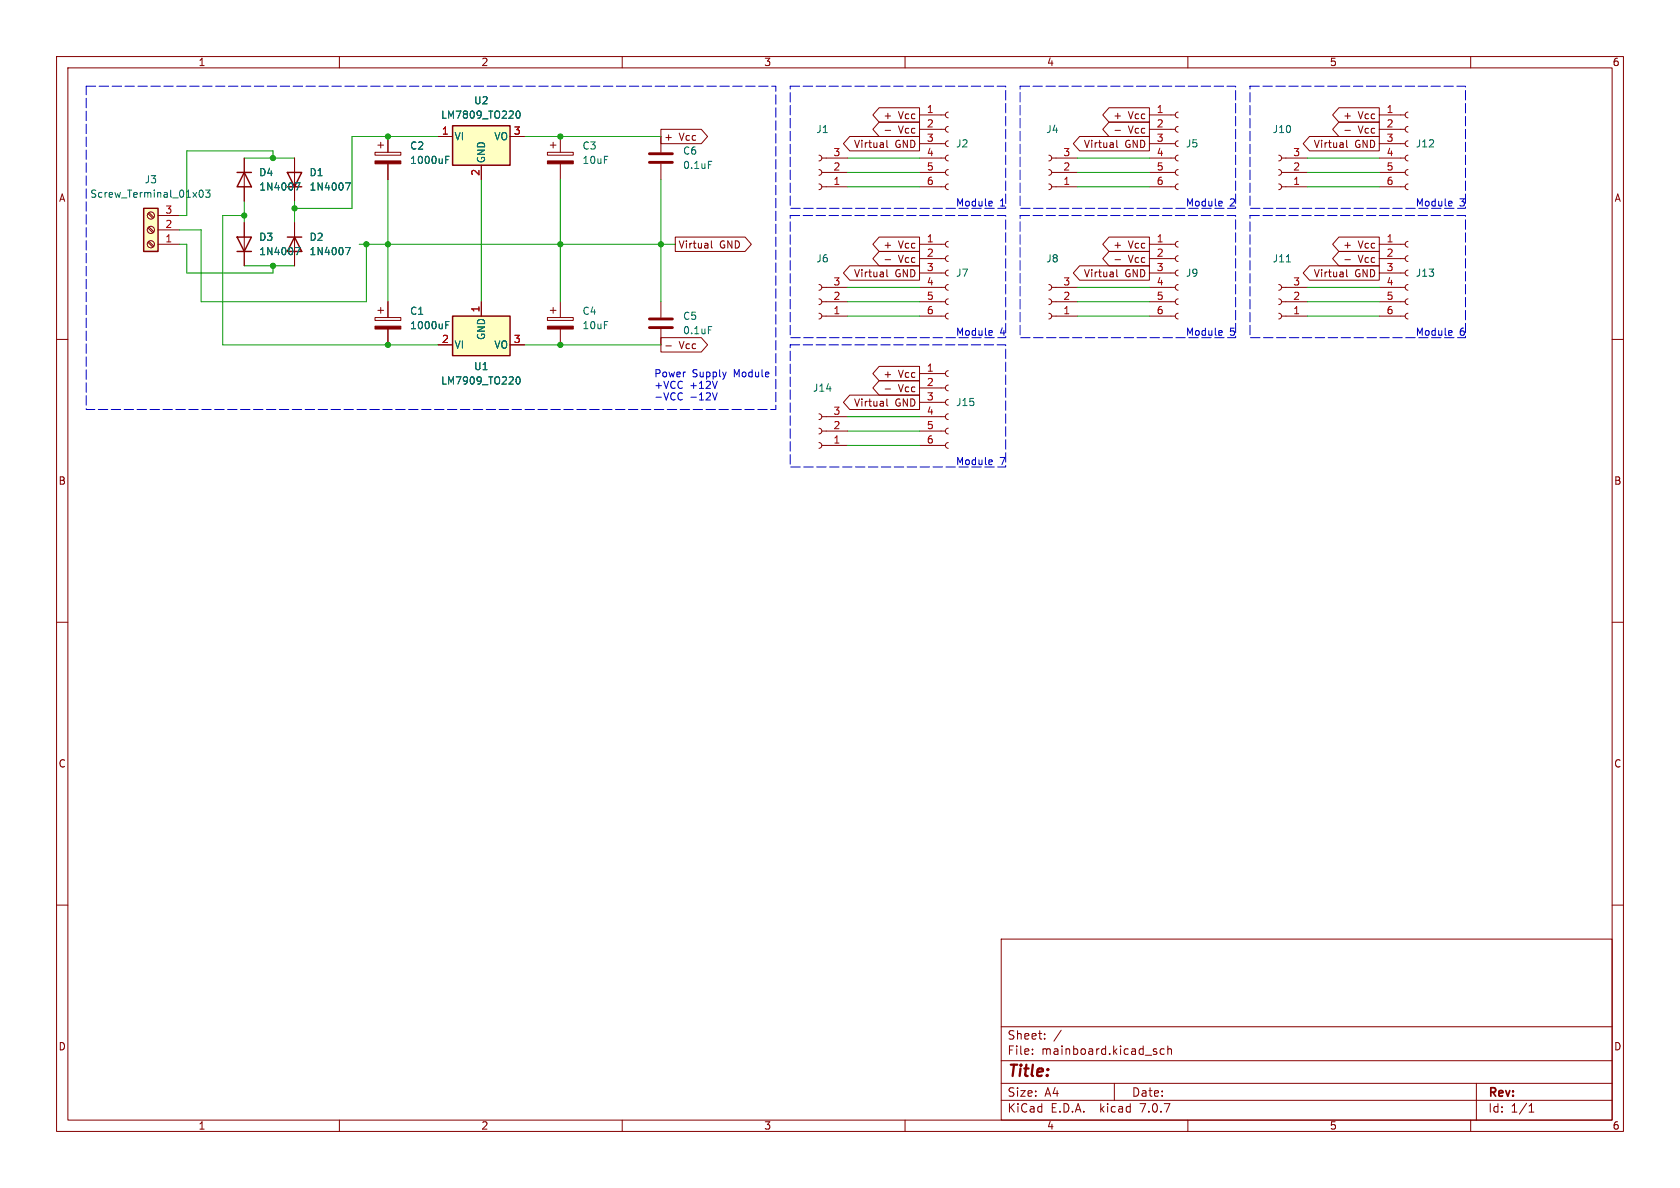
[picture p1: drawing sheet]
<svg xmlns="http://www.w3.org/2000/svg" width="297mm" height="210mm" viewBox="0 0 297 210" stroke-linecap="round" stroke-linejoin="round" font-family="sans-serif">
<g fill="none" stroke="#840000" stroke-width=".18">
<path d="M10 10h277v190h-277zM12 12h273v186h-273zM60 10v2M110 10v2M155.4 19h7.2v2.6h-7.2l-1.1-1.3zM160 10v2M167.6 19.8l-.3 .1-.2 .4 .2 .4 .3 .1M196.1 19h7.1v2.6h-7.1l-1.2-1.3zM208.3 19.8l-.4 .1-.1 .4 .1 .4 .4 .1M210 10v2M236.7 19h7.1v2.6h-7.1l-1.1-1.3zM248.9 19.8l-.3 .1-.2 .4 .2 .4 .3 .1"/>
<path d="M260 10v2M26.2 37.8l.8 .8M26.3 37.6l.9 .8M27.9 38.1h3.8M43.2 27.9v7.7M43.2 39.4v7.6M52.1 27.9v7.7M52.1 39.4v7.6M66.3 26.9h4.6v.5h-4.6zM66.8 25.7h1M67.3 25.1v1.1M68.6 24.1v2.8"/>
<path d="M68.6 29v2.8M77.5 24.1h2.5M85.1 29.2v2.6M90.2 24.1h2.5M96.8 26.9h4.5v.5h-4.5zM97.3 25.7h1M97.8 25.1v1.1M99.1 24.1v2.8M99.1 29v2.8M116.8 22.9h7.2l1.1 1.2-1.1 1.3h-7.2zM116.8 24.1v2.8M116.8 29v2.8"/>
<path d="M144.8 27.4l.3 .2 .2 .4-.2 .3-.3 .1M144.8 30l.3 .1 .2 .4-.2 .4-.3 .1M144.8 32.5l.3 .2 .2 .3-.2 .4-.3 .1M145.3 33h4.6M145.3 30.5h4.6M145.3 27.9h4.6M150.2 24.1h12.4v2.6h-12.4l-1.1-1.3zM155.4 21.6h7.2v2.5h-7.2l-1.1-1.2zM156.5 23h.9M156.8 24.8v1.1l.2 .2M162.6 33h4.5M162.6 30.5h4.5"/>
<path d="M162.6 27.9h4.5M162.6 25.4h4.5M162.6 22.9h4.5M162.6 20.3h4.5M167.6 32.5l-.3 .1-.2 .4 .2 .4 .3 .1M167.6 30l-.3 .1-.2 .4 .2 .3 .3 .2M167.6 27.4l-.3 .2-.2 .3 .2 .4 .3 .1M167.6 24.9l-.3 .1-.2 .4 .2 .4 .3 .1M167.6 22.4l-.3 .1-.2 .3 .2 .4 .3 .2M185.4 27.4l.4 .2 .1 .4-.1 .3-.4 .1M185.4 30l.4 .1 .1 .4-.1 .4-.4 .1M185.4 32.5l.4 .2 .1 .3-.1 .4-.4 .1"/>
<path d="M185.9 33h4.6M185.9 30.5h4.6M185.9 27.9h4.6M190.9 24.1h12.3v2.6h-12.3l-1.2-1.3zM196.1 21.6h7.1v2.5h-7.1l-1.2-1.2zM197.1 23h1M197.4 24.8v1.1l.2 .2M203.2 33h4.6M203.2 30.5h4.6M203.2 27.9h4.6M203.2 25.4h4.6M203.2 22.9h4.6"/>
<path d="M203.2 20.3h4.6M208.3 32.5l-.4 .1-.1 .4 .1 .4 .4 .1M208.3 30l-.4 .1-.1 .4 .1 .3 .4 .2M208.3 27.4l-.4 .2-.1 .3 .1 .4 .4 .1M208.3 24.9l-.4 .1-.1 .4 .1 .4 .4 .1M208.3 22.4l-.4 .1-.1 .3 .1 .4 .4 .2M226.1 27.4l.3 .2 .2 .4-.2 .3-.3 .1M226.1 30l.3 .1 .2 .4-.2 .4-.3 .1M226.1 32.5l.3 .2 .2 .3-.2 .4-.3 .1M226.6 33h4.5M226.6 30.5h4.5M226.6 27.9h4.5"/>
<path d="M231.5 24.1h12.3v2.6h-12.3l-1.1-1.3zM236.7 21.6h7.1v2.5h-7.1l-1.1-1.2zM237.8 23h.9M238.1 24.8v1.1l.1 .2M243.8 33h4.6M243.8 30.5h4.6M243.8 27.9h4.6M243.8 25.4h4.6M243.8 22.9h4.6M243.8 20.3h4.6M248.9 32.5l-.3 .1-.2 .4 .2 .4 .3 .1M248.9 30l-.3 .1-.2 .4 .2 .3 .3 .2"/>
<path d="M248.9 27.4l-.3 .2-.2 .3 .2 .4 .3 .1M248.9 24.9l-.3 .1-.2 .4 .2 .4 .3 .1M248.9 22.4l-.3 .1-.2 .3 .2 .4 .3 .2M10 60h2M26.2 40.3l.8 .8M26.2 42.8l.8 .9M26.3 40.1l.9 .9M26.3 42.7l.9 .8M27.9 43.2h3.8M27.9 40.6h3.8M66.3 56.1h4.6v.5h-4.6zM66.8 54.9h1"/>
<path d="M67.3 54.4v1M68.6 53.3v2.8M68.6 58.2v2.8M85.1 53.3v2.6M96.8 56.1h4.5v.5h-4.5zM97.3 54.9h1M97.8 54.4v1M99.1 53.3v2.8M99.1 58.2v2.8M116.8 59.7h7.2l1.1 1.3-1.1 1.2h-7.2zM116.8 53.3v2.8M116.8 58.2v2.8"/>
<path d="M119.4 41.9h12.3l1.1 1.3-1.1 1.3h-12.3zM125.8 42.6v1.1l.1 .2M144.8 50.3l.3 .1 .2 .4-.2 .4-.3 .1M144.8 52.8l.3 .2 .2 .4-.2 .3-.3 .1M144.8 55.4l.3 .1 .2 .4-.2 .4-.3 .1M145.3 50.8h4.6M145.3 53.3h4.6M145.3 55.9h4.6M150.2 47h12.4v2.5h-12.4l-1.1-1.2zM155.4 44.4h7.2v2.6h-7.2l-1.1-1.3zM155.4 41.9h7.2v2.6h-7.2l-1.1-1.3zM156.5 45.9h.9"/>
<path d="M156.8 47.7v1l.2 .2M162.6 50.8h4.5M162.6 53.3h4.5M162.6 55.9h4.5M162.6 43.2h4.5M162.6 48.3h4.5M162.6 45.7h4.5M167.6 55.4l-.3 .1-.2 .4 .2 .3 .3 .2M167.6 52.8l-.3 .2-.2 .3 .2 .4 .3 .1M167.6 50.3l-.3 .1-.2 .4 .2 .4 .3 .1M167.6 47.8l-.3 .1-.2 .3 .2 .4 .3 .2M167.6 45.2l-.3 .1-.2 .4 .2 .4 .3 .1"/>
<path d="M167.6 42.7l-.3 .1-.2 .4 .2 .3 .3 .2M185.4 50.3l.4 .1 .1 .4-.1 .4-.4 .1M185.4 52.8l.4 .2 .1 .4-.1 .3-.4 .1M185.4 55.4l.4 .1 .1 .4-.1 .4-.4 .1M185.9 50.8h4.6M185.9 53.3h4.6M185.9 55.9h4.6M190.9 47h12.3v2.5h-12.3l-1.2-1.2zM196.1 44.4h7.1v2.6h-7.1l-1.2-1.3zM196.1 41.9h7.1v2.6h-7.1l-1.2-1.3zM197.1 45.9h1M197.4 47.7v1l.2 .2"/>
<path d="M203.2 50.8h4.6M203.2 53.3h4.6M203.2 55.9h4.6M203.2 43.2h4.6M203.2 48.3h4.6M203.2 45.7h4.6M208.3 55.4l-.4 .1-.1 .4 .1 .3 .4 .2M208.3 52.8l-.4 .2-.1 .3 .1 .4 .4 .1M208.3 50.3l-.4 .1-.1 .4 .1 .4 .4 .1M208.3 47.8l-.4 .1-.1 .3 .1 .4 .4 .2M208.3 45.2l-.4 .1-.1 .4 .1 .4 .4 .1M208.3 42.7l-.4 .1-.1 .4 .1 .3 .4 .2"/>
<path d="M226.1 50.3l.3 .1 .2 .4-.2 .4-.3 .1M226.1 52.8l.3 .2 .2 .4-.2 .3-.3 .1M226.1 55.4l.3 .1 .2 .4-.2 .4-.3 .1M226.6 50.8h4.5M226.6 53.3h4.5M226.6 55.9h4.5M231.5 47h12.3v2.5h-12.3l-1.1-1.2zM236.7 41.9h7.1v2.6h-7.1l-1.1-1.3zM236.7 44.4h7.1v2.6h-7.1l-1.1-1.3zM237.8 45.9h.9M238.1 47.7v1l.1 .2M243.8 50.8h4.6"/>
<path d="M243.8 53.3h4.6M243.8 55.9h4.6M243.8 43.2h4.6M243.8 48.3h4.6M243.8 45.7h4.6M248.9 55.4l-.3 .1-.2 .4 .2 .3 .3 .2M248.9 52.8l-.3 .2-.2 .3 .2 .4 .3 .1M248.9 50.3l-.3 .1-.2 .4 .2 .4 .3 .1M248.9 47.8l-.3 .1-.2 .3 .2 .4 .3 .2M248.9 45.2l-.3 .1-.2 .4 .2 .4 .3 .1M248.9 42.7l-.3 .1-.2 .4 .2 .3 .3 .2M285 60h2"/>
<path d="M77.5 61h2.5M90.2 61h2.5M117.7 61.1h1M144.8 73.2l.3 .1 .2 .4-.2 .3-.3 .2M144.8 75.7l.3 .1 .2 .4-.2 .4-.3 .1M144.8 78.2l.3 .2 .2 .4-.2 .3-.3 .1M145.3 78.7h4.6M145.3 76.2h4.6M145.3 73.7h4.6M150.2 69.8h12.4v2.6h-12.4l-1.1-1.3zM155.4 67.3h7.2v2.6h-7.2l-1.1-1.3zM155.4 64.8h7.2v2.5h-7.2l-1.1-1.3z"/>
<path d="M156.5 68.8h.9M156.8 70.5v1.1l.2 .2M162.6 78.7h4.5M162.6 76.2h4.5M162.6 73.7h4.5M162.6 71.1h4.5M162.6 68.6h4.5M162.6 66h4.5M167.6 78.2l-.3 .2-.2 .3 .2 .4 .3 .1M167.6 75.7l-.3 .1-.2 .4 .2 .4 .3 .1M167.6 73.2l-.3 .1-.2 .3 .2 .4 .3 .2M167.6 70.6l-.3 .1-.2 .4 .2 .4 .3 .1"/>
<path d="M167.6 68.1l-.3 .1-.2 .4 .2 .3 .3 .2M167.6 65.5l-.3 .2-.2 .3 .2 .4 .3 .1M10 110h2M285 110h2M10 160h2M285 160h2M177 166h108v32h-108zM60 198v2M110 198v2M160 198v2M177 194.5h108M177 191.5h108"/>
<path d="M177 187.5h108M177 181.5h108M182.5 186.3v.1M182.5 185.5v.1M184.7 183.6v.1M184.7 182.8v.1M187.6 182.1l-1.3 2M197 191.5v3M204.3 185.9l.2 .2-.2 .3M204.3 185.4l.2 .1M205.8 185.5l-.4-.1-.3 .3v.4l.1 .2h.6M206.5 185.5l.2-.1 .3 .1 .1 .9"/>
<path d="M206.5 184.9v1.5M210 198v2M260 198v2M261 191.5v6.5M270.3 196.6h.9M270.3 195.5l.4-.4v1.5"/>
<circle cx="26.7" cy="38.1" r=".63"/>
<circle cx="26.7" cy="40.6" r=".63"/>
<circle cx="26.7" cy="43.2" r=".63"/>
</g>
<path d="M25.4 36.8h2.5v7.7h-2.5zM41.9 30.5h2.5M43.2 30.5l1.2 2.5h-2.5zM50.8 30.5h2.5l-1.2 2.5zM50.8 33h2.5M80 22.2h10.2v7h-10.2zM41.9 41.9h2.5l-1.2 2.6zM41.9 44.5h2.5M50.8 41.9h2.5M52.1 41.9l1.2 2.6h-2.5zM80 55.9h10.2v7h-10.2z" fill="none" stroke="#840000" stroke-width=".25"/>
<g fill="none" stroke="#006464" stroke-width=".18">
<path d="M91.3 19.8l.2-.2a.68 .68 0 0 1 .5 .7 .68 .68 0 0 1-.5 .6l-.2-.1-.1-.4zM35.3 33.7l.2-.1a.68 .68 0 0 1 .4 .6 .68 .68 0 0 1-.4 .7l-.2-.2-.1-.3zM36.3 33.6h.8l-.4 .5 .4 .1v.5l-.2 .2-.6-.2M52.2 32.3h.8l-.5 1.3M61.1 32.3h.8l-.5 1.3M78.8 28.2h.4M78.8 27.6h.6M125.2 28.5h.6M52.2 43.8h.8l-.5 1.2M61.1 43.8h.8l-.5 1.2M78.8 57.4h.4M78.8 56.8h.6"/>
<path d="M125.2 57.7h.6M227.4 46.3h.7M91.3 66.7l.2-.1a.68 .68 0 0 1 .5 .7 .68 .68 0 0 1-.5 .6l-.2-.1-.1-.4z"/>
</g>
<g fill="#840000" stroke="#840000" stroke-width=".18">
<path d="M96.8 57.7h4.5v.5h-4.5z"/>
<path d="M96.8 28.4h4.5v.6h-4.5z"/>
<path d="M66.3 28.4h4.6v.6h-4.6z"/>
<path d="M66.3 57.7h4.6v.5h-4.6z"/>
</g>
<path d="M114.8 28.7h4.1M114.8 27.2h4.1M114.8 57.9h4.1M114.8 56.4h4.1" fill="none" stroke="#840000" stroke-width=".51"/>
<g fill="#ffffc2" stroke="#ffffc2" stroke-width=".18">
<path d="M25.4 36.8h2.5v7.7h-2.5z"/>
<path d="M80 55.9h10.2v7h-10.2z"/>
<path d="M80 22.2h10.2v7h-10.2z"/>
</g>
<g fill="none" stroke="#0000c2" stroke-width=".18">
<path d="M175.2 35.6l.2 .3-.6 .1M175.4 36.4h-.2M215.9 35.6l.2 .3-.6 .1M216 36.4h-.1M256.5 35.6l.2 .3-.6 .1M256.6 36.4h-.1M175.2 58.4l.2 .3-.6 .2M175.4 59.2l-.2 .1M215.9 58.4l.2 .3-.6 .2M216 59.2l-.1 .1M256.5 58.4l.2 .3-.6 .2M256.6 59.2l-.1 .1"/>
<path d="M120.4 69.4l.2 .2M120.6 70.6l-.2 .1M126 69.4l.4 1.3 .4-1.3M126.8 67.4l-.4 1.3M175.2 81.3l.2 .3-.6 .1M175.4 82.1h-.2"/>
</g>
<path d="M15.2 15.2h122v57.2h-122v-57.2M139.7 15.2h38.1v21.6h-38.1v-21.6M180.3 15.2h38.1v21.6h-38.1v-21.6M221 15.2h38.1v21.6h-38.1v-21.6M139.7 38.1h38.1v21.6h-38.1v-21.6M180.3 38.1h38.1v21.6h-38.1v-21.6M221 38.1h38.1v21.6h-38.1v-21.6M139.7 61h38.1v21.6h-38.1v-21.6" fill="none" stroke="#0000c2" stroke-width=".18" stroke-dasharray="1.7 .6"/>
<g fill="none" stroke="#009600" stroke-width=".18">
<path d="M43.2 38.1h-3.8v22.9h38.1M43.2 27.9h8.9M43.2 35.6v3.8M48.3 27.9v-1.2h-15.3v11.4h-1.3M52.1 35.6v3.8M68.6 31.8v21.5M77.5 24.1h-15.3v12.7h-10.1M85.1 31.8v21.5M92.7 24.1h24.1M99.1 31.8v21.5M116.8 31.8v21.5M149.9 27.9h12.7"/>
<path d="M149.9 33h12.7M149.9 30.5h12.7M190.5 27.9h12.7M190.5 33h12.7M190.5 30.5h12.7M231.1 27.9h12.7M231.1 33h12.7M231.1 30.5h12.7M31.7 43.2h1.3v5.1h15.3v-1.3M31.7 40.6h3.9v12.7h29.2v-10.1M43.2 47h8.9M63.5 43.2h55.9"/>
<path d="M149.9 53.3h12.7M149.9 55.9h12.7M149.9 50.8h12.7M190.5 53.3h12.7M190.5 55.9h12.7M190.5 50.8h12.7M231.1 53.3h12.7M231.1 55.9h12.7M231.1 50.8h12.7M92.7 61h24.1M149.9 73.7h12.7M149.9 76.2h12.7"/>
<path d="M149.9 78.7h12.7"/>
</g>
<g fill="#009600" stroke="#009600" stroke-width=".18">
<circle cx="116.8" cy="43.2" r=".46"/>
<circle cx="64.8" cy="43.2" r=".46"/>
<circle cx="52.1" cy="36.8" r=".46"/>
<circle cx="48.3" cy="27.9" r=".46"/>
<circle cx="43.2" cy="38.1" r=".46"/>
<circle cx="48.3" cy="47" r=".46"/>
<circle cx="68.6" cy="61" r=".46"/>
<circle cx="99.1" cy="43.2" r=".46"/>
<circle cx="68.6" cy="43.2" r=".46"/>
<circle cx="68.6" cy="24.1" r=".46"/>
<circle cx="99.1" cy="24.1" r=".46"/>
<circle cx="99.1" cy="61" r=".46"/>
</g>
<text font-size="2.8" fill="#840000" x="178" y="190.9">Title:</text>
<g font-size="2.1" fill="#840000">
<text x="178" y="184">Sheet:</text>
<text x="178" y="186.7">File:</text>
<text x="184.1" y="186.7">mainboard.kicad_sch</text>
<text x="178" y="196.9">KiCad</text>
<text x="178" y="194.1">Size:</text>
<text x="184.7" y="194.1">A4</text>
<text x="185.7" y="196.9">E.D.A.</text>
<text x="194.6" y="196.9">kicad</text>
<text x="200" y="194.1">Date:</text>
<text x="201.8" y="196.9">7.0.7</text>
<text x="263" y="194.3">Rev:</text>
<text x="263" y="196.9">Id:</text>
<text x="267.1" y="196.9">1/1</text>
</g>
<g font-size="1.8" fill="#840000">
<text x="35" y="11.9">1</text>
<text x="85" y="11.9">2</text>
<text x="135" y="11.9">3</text>
<text x="185" y="11.9">4</text>
<text x="235" y="11.9">5</text>
<text x="285" y="11.9">6</text>
<text x="156.1" y="21.3">+</text>
<text x="158.8" y="23.8">Vcc</text>
<text x="158.8" y="21.3">Vcc</text>
<text x="196.7" y="21.3">+</text>
<text x="199.5" y="23.8">Vcc</text>
<text x="199.5" y="21.3">Vcc</text>
<text x="237.4" y="21.3">+</text>
<text x="240.1" y="21.3">Vcc</text>
<text x="240.1" y="23.8">Vcc</text>
<text x="117.3" y="25.1">+</text>
<text x="120.1" y="25.1">Vcc</text>
<text x="150.9" y="26.4">Virtual</text>
<text x="158.2" y="26.4">GND</text>
<text x="191.5" y="26.4">Virtual</text>
<text x="198.9" y="26.4">GND</text>
<text x="232.2" y="26.4">Virtual</text>
<text x="239.5" y="26.4">GND</text>
<text x="10.3" y="35.9">A</text>
<text x="285.3" y="35.9">A</text>
<text x="119.9" y="44.1">Virtual</text>
<text x="127.2" y="44.1">GND</text>
<text x="156.1" y="44.1">+</text>
<text x="158.8" y="46.7">Vcc</text>
<text x="158.8" y="44.1">Vcc</text>
<text x="196.7" y="44.1">+</text>
<text x="199.5" y="46.7">Vcc</text>
<text x="199.5" y="44.1">Vcc</text>
<text x="237.4" y="44.1">+</text>
<text x="240.1" y="44.1">Vcc</text>
<text x="240.1" y="46.7">Vcc</text>
<text x="150.9" y="49.2">Virtual</text>
<text x="158.2" y="49.2">GND</text>
<text x="191.5" y="49.2">Virtual</text>
<text x="198.9" y="49.2">GND</text>
<text x="232.2" y="49.2">Virtual</text>
<text x="239.5" y="49.2">GND</text>
<text x="120.1" y="61.9">Vcc</text>
<text x="156.1" y="67">+</text>
<text x="158.8" y="69.5">Vcc</text>
<text x="158.8" y="67">Vcc</text>
<text x="150.9" y="72.1">Virtual</text>
<text x="158.2" y="72.1">GND</text>
<text x="10.3" y="85.9">B</text>
<text x="285.3" y="85.9">B</text>
<text x="10.3" y="135.9">C</text>
<text x="285.3" y="135.9">C</text>
<text x="10.3" y="185.9">D</text>
<text x="285.3" y="185.9">D</text>
<text x="35" y="199.9">1</text>
<text x="85" y="199.9">2</text>
<text x="135" y="199.9">3</text>
<text x="185" y="199.9">4</text>
<text x="235" y="199.9">5</text>
<text x="285" y="199.9">6</text>
</g>
<g font-size="1.8" fill="#006464">
<text x="77.9" y="21.2">LM7809_TO220</text>
<text x="83.7" y="18.6">U2</text>
<text x="144.2" y="23.7">J1</text>
<text x="184.9" y="23.7">J4</text>
<text x="224.9" y="23.7">J10</text>
<text x="72.4" y="26.6">C2</text>
<text x="72.4" y="29.2">1000uF</text>
<text x="80.3" y="25">VI</text>
<text x="86" y="29" transform="rotate(-90 86 29)">GND</text>
<text x="87.3" y="25">VO</text>
<text x="102.9" y="26.6">C3</text>
<text x="102.9" y="29.2">10uF</text>
<text x="120.7" y="27.5">C6</text>
<text x="168.9" y="26.3">J2</text>
<text x="209.6" y="26.3">J5</text>
<text x="250.2" y="26.3">J12</text>
<text x="15.9" y="35.2">Screw_Terminal_01x03</text>
<text x="25.5" y="32.6">J3</text>
<text x="45.7" y="31.3">D4</text>
<text x="45.7" y="33.9">1N4007</text>
<text x="54.6" y="31.3">D1</text>
<text x="54.6" y="33.9">1N4007</text>
<text x="120.7" y="30.1">0.1uF</text>
<text x="45.7" y="42.8">D3</text>
<text x="45.7" y="45.3">1N4007</text>
<text x="54.6" y="42.8">D2</text>
<text x="54.6" y="45.3">1N4007</text>
<text x="144.2" y="46.6">J6</text>
<text x="184.9" y="46.6">J8</text>
<text x="224.9" y="46.6">J11</text>
<text x="168.9" y="49.1">J7</text>
<text x="209.6" y="49.1">J9</text>
<text x="250.2" y="49.1">J13</text>
<text x="72.4" y="55.9">C1</text>
<text x="72.4" y="58.4">1000uF</text>
<text x="102.9" y="55.9">C4</text>
<text x="102.9" y="58.4">10uF</text>
<text x="120.7" y="56.7">C5</text>
<text x="120.7" y="59.3">0.1uF</text>
<text x="80.3" y="61.8">VI</text>
<text x="83.7" y="65.6">U1</text>
<text x="86" y="60.2" transform="rotate(-90 86 60.2)">GND</text>
<text x="87.3" y="61.8">VO</text>
<text x="77.9" y="68.2">LM7909_TO220</text>
<text x="143.6" y="69.4">J14</text>
<text x="168.9" y="72">J15</text>
</g>
<g font-size="1.8" fill="#a90000">
<text x="78" y="23.9">1</text>
<text x="90.7" y="23.9">3</text>
<text x="163.8" y="20.1">1</text>
<text x="163.8" y="22.6">2</text>
<text x="204.4" y="20.1">1</text>
<text x="204.4" y="22.6">2</text>
<text x="245" y="20.1">1</text>
<text x="245" y="22.6">2</text>
<text x="147.2" y="27.7">3</text>
<text x="163.8" y="25.1">3</text>
<text x="163.8" y="27.7">4</text>
<text x="187.9" y="27.7">3</text>
<text x="204.4" y="25.1">3</text>
<text x="204.4" y="27.7">4</text>
<text x="228.5" y="27.7">3</text>
<text x="245" y="25.1">3</text>
<text x="245" y="27.7">4</text>
<text x="84.8" y="31.2" transform="rotate(-90 84.8 31.2)">2</text>
<text x="147.2" y="32.8">1</text>
<text x="147.2" y="30.2">2</text>
<text x="163.8" y="30.2">5</text>
<text x="163.8" y="32.8">6</text>
<text x="187.9" y="32.8">1</text>
<text x="187.9" y="30.2">2</text>
<text x="204.4" y="30.2">5</text>
<text x="204.4" y="32.8">6</text>
<text x="228.5" y="32.8">1</text>
<text x="228.5" y="30.2">2</text>
<text x="245" y="30.2">5</text>
<text x="245" y="32.8">6</text>
<text x="29.1" y="40.4">2</text>
<text x="29.1" y="37.8">3</text>
<text x="29.1" y="42.9">1</text>
<text x="163.8" y="42.9">1</text>
<text x="163.8" y="45.5">2</text>
<text x="204.4" y="42.9">1</text>
<text x="204.4" y="45.5">2</text>
<text x="245" y="42.9">1</text>
<text x="245" y="45.5">2</text>
<text x="147.2" y="53.1">2</text>
<text x="147.2" y="50.5">3</text>
<text x="163.8" y="48">3</text>
<text x="163.8" y="50.5">4</text>
<text x="163.8" y="53.1">5</text>
<text x="187.9" y="53.1">2</text>
<text x="187.9" y="50.5">3</text>
<text x="204.4" y="48">3</text>
<text x="204.4" y="50.5">4</text>
<text x="204.4" y="53.1">5</text>
<text x="228.5" y="53.1">2</text>
<text x="228.5" y="50.5">3</text>
<text x="245" y="48">3</text>
<text x="245" y="50.5">4</text>
<text x="245" y="53.1">5</text>
<text x="84.8" y="55.3" transform="rotate(-90 84.8 55.3)">1</text>
<text x="147.2" y="55.6">1</text>
<text x="163.8" y="55.6">6</text>
<text x="187.9" y="55.6">1</text>
<text x="204.4" y="55.6">6</text>
<text x="228.5" y="55.6">1</text>
<text x="245" y="55.6">6</text>
<text x="78" y="60.7">2</text>
<text x="90.7" y="60.7">3</text>
<text x="163.8" y="65.8">1</text>
<text x="163.8" y="68.3">2</text>
<text x="163.8" y="70.9">3</text>
<text x="147.2" y="75.9">2</text>
<text x="147.2" y="73.4">3</text>
<text x="163.8" y="73.4">4</text>
<text x="163.8" y="75.9">5</text>
<text x="147.2" y="78.5">1</text>
<text x="163.8" y="78.5">6</text>
</g>
<g font-size="1.8" fill="#0000c2">
<text x="168.9" y="36.6">Module</text>
<text x="176.7" y="36.6">1</text>
<text x="209.5" y="36.6">Module</text>
<text x="217.4" y="36.6">2</text>
<text x="250.2" y="36.6">Module</text>
<text x="258" y="36.6">3</text>
<text x="168.9" y="59.4">Module</text>
<text x="176.7" y="59.4">4</text>
<text x="209.5" y="59.4">Module</text>
<text x="217.4" y="59.4">5</text>
<text x="250.2" y="59.4">Module</text>
<text x="258" y="59.4">6</text>
<text x="115.6" y="66.8">Power</text>
<text x="115.6" y="68.8">+VCC</text>
<text x="115.6" y="70.9">-VCC</text>
<text x="121.9" y="68.8">+12V</text>
<text x="121.9" y="70.9">-12V</text>
<text x="122.4" y="66.8">Supply</text>
<text x="129.8" y="66.8">Module</text>
<text x="168.9" y="82.3">Module</text>
<text x="176.7" y="82.3">7</text>
</g>
</svg>
